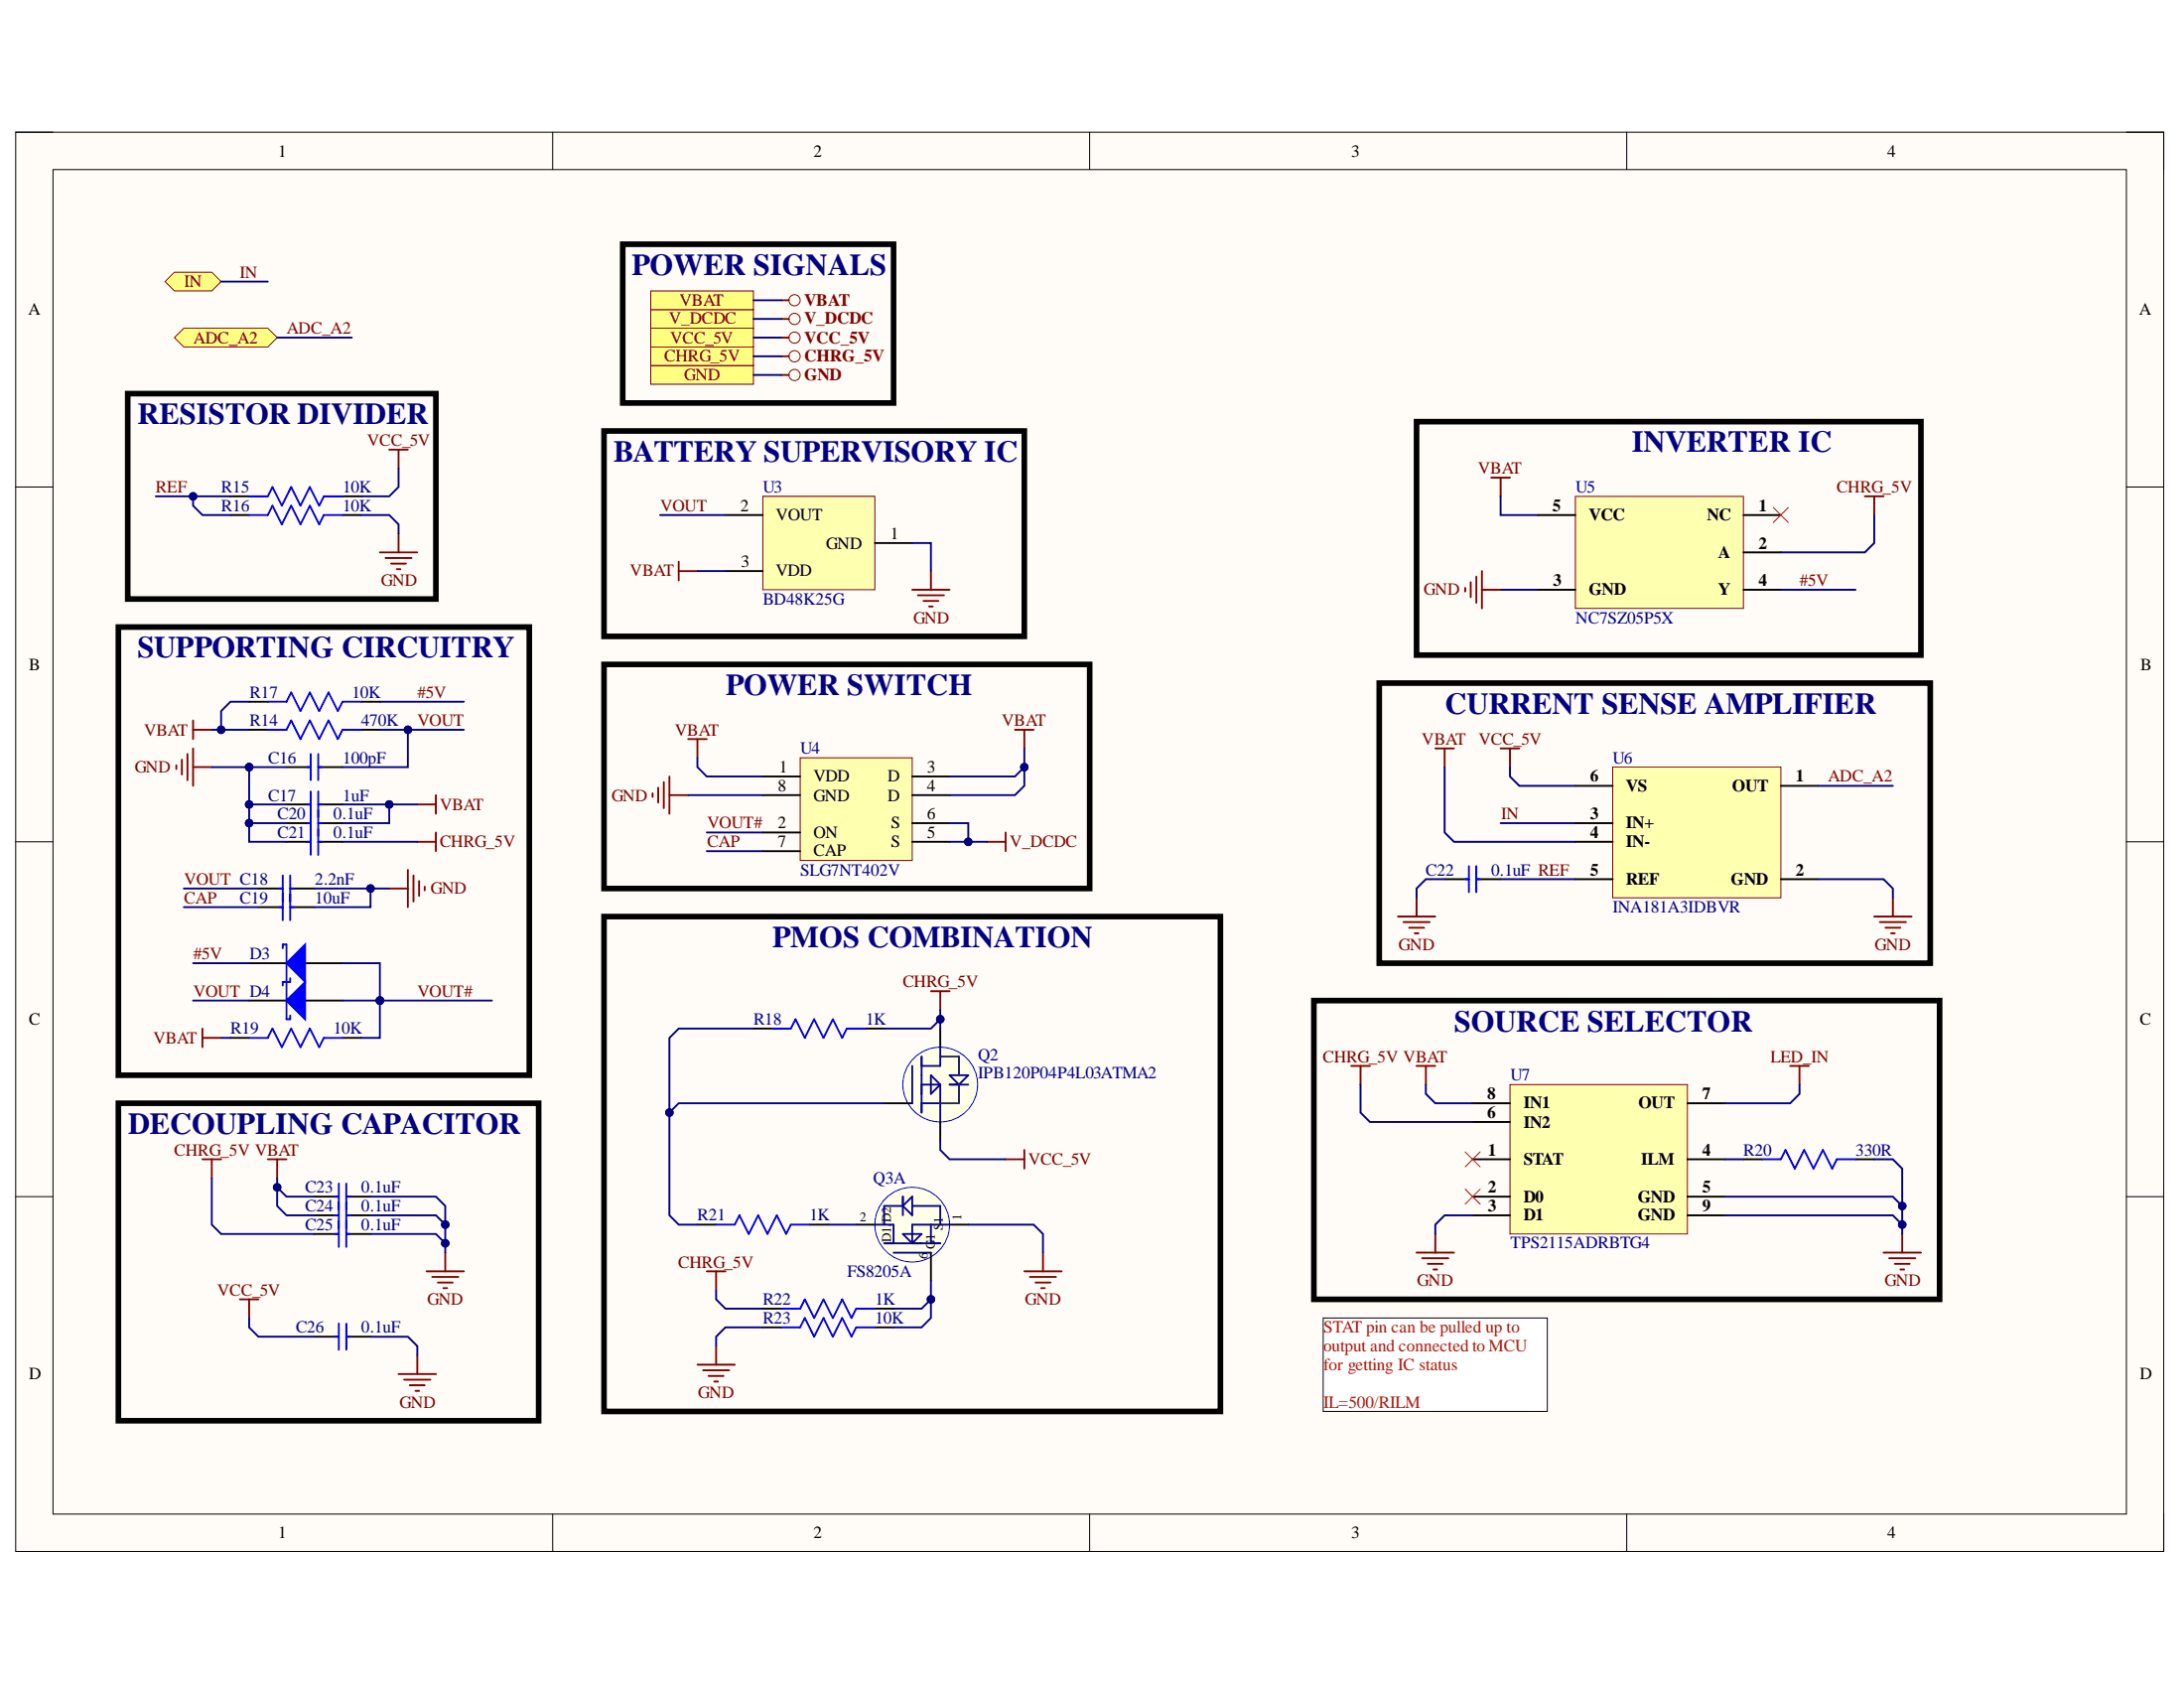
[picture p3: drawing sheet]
<svg xmlns="http://www.w3.org/2000/svg" width="279mm" height="216mm" viewBox="0 0 279 216" stroke-linecap="round" stroke-linejoin="round" font-family="sans-serif">
<path d="M2 16.9h274.8v181.5h-274.8z" fill-rule="evenodd" fill="#fffcf8"/>
<path d="M2 16.9h274.8v181.5h-274.8z" fill="none" stroke="#000" stroke-width=".13"/>
<path d="M6.8 21.7h265.2v172h-265.2z" fill-rule="evenodd" fill="#fffcf8"/>
<g fill="none" stroke="#000" stroke-width=".13">
<path d="M2 16.9h4.8M70.7 16.9v4.8M139.4 16.9v4.8M208.1 16.9v4.8M272 16.9h4.8v4.8M6.8 21.7h265.2v172h-265.2zM2 62.3h4.8M272 62.3h4.8M2 107.7h4.8M272 107.7h4.8M2 153.1h4.8M272 153.1h4.8"/>
<path d="M70.7 193.7v4.7M139.4 193.7v4.7M208.1 193.7v4.7M276.8 193.7v4.7"/>
</g>
<path d="M116.7 75.4h4.8M117.4 76.1h3.4M118.1 76.9h1.9M118.9 77.6h.4M119.1 73v2.4" fill="none" stroke="#800000" stroke-width=".24"/>
<path d="M77.3 55.1h53.7v26.3h-53.7z" fill="none" stroke="#000" stroke-width=".72"/>
<path d="M97.6 63.5h14.3v11.9h-14.3z" fill-rule="evenodd" fill="#ffffb0"/>
<path d="M97.6 63.5h14.3v11.9h-14.3z" fill="none" stroke="#800000" stroke-width=".13"/>
<path d="M92.8 65.9h4.8M92.8 73h4.8M111.9 69.5h4.8M31.9 93.3h2.4M36.7 98.1h3.1M40.7 98.1h3.1M46.2 93.3h2.4" fill="none" stroke="#000" stroke-width=".24"/>
<path d="M34.3 93.3h2.4l.5-1.2 1.2 2.4 1.2-2.4 1.2 2.4 1.2-2.4 1.2 2.4 .6-1.2h2.4M39.3 98.1h.5M39.8 96.4v3.4M40.7 96.4v3.4M40.7 98.1h.5" fill="none" stroke="#00f" stroke-width=".24"/>
<path d="M22.6 97.9v.5M23.3 97.2v1.9M24 96.4v3.4M24.7 92.1v2.4M24.7 95.7v4.8M24.7 93.3h2.4M24.7 98.1h2.4" fill="none" stroke="#800000" stroke-width=".24"/>
<path d="M77.3 85h62.1v28.6h-62.1z" fill="none" stroke="#000" stroke-width=".72"/>
<path d="M102.4 96.9h14.3v13.2h-14.3z" fill-rule="evenodd" fill="#ffffb0"/>
<path d="M102.4 96.9h14.3v13.2h-14.3z" fill="none" stroke="#800000" stroke-width=".13"/>
<g fill="none" stroke="#000" stroke-width=".24">
<path d="M97.6 99.3h4.8M116.7 99.3h4.8M33.1 113.6h3.1M33.1 116h3.1M36.7 102.9h3.1M37.1 113.6h3.1M37.1 116h3.1M40.7 102.9h3.1M97.6 106.5h4.8M97.6 101.7h4.8M97.6 108.9h4.8M116.7 107.7h4.8"/>
<path d="M116.7 101.7h4.8M116.7 105.3h4.8"/>
</g>
<path d="M85.6 99.3v4.8M49.8 113.6h2.4M52.2 111.3v4.7M52.9 112v3.3M53.6 112.7v1.9M54.3 113.4v.5M83.5 101.5v.4M84.2 100.7v2M84.9 100v3.4M85.6 101.7h2.4" fill="none" stroke="#800000" stroke-width=".24"/>
<path d="M35.7 113.6h.5M35.7 116h.5M36.2 112v5.7M37.1 112v5.7M37.1 113.6h.5M37.1 116h.5M39.3 102.9h.5M39.8 101.2v3.4M40.7 101.2v3.4M40.7 102.9h.5" fill="none" stroke="#00f" stroke-width=".24"/>
<path d="M201.5 63.5h21.5v14.3h-21.5z" fill-rule="evenodd" fill="#ffffb0"/>
<path d="M201.5 63.5h21.5v14.3h-21.5z" fill="none" stroke="#800000" stroke-width=".13"/>
<path d="M196.8 65.9h4.7M196.8 75.4h4.7M223 65.9h4.8M223 75.4h4.8M223 70.6h4.8M31.9 123.2h4.8M39 123.2h4.8" fill="none" stroke="#000" stroke-width=".24"/>
<path d="M181.2 53.9h64.5v29.9h-64.5z" fill="none" stroke="#000" stroke-width=".72"/>
<path d="M187.4 75.2v.5M188.1 74.5v1.9M188.9 73.8v3.3M189.6 73v4.8M189.6 75.4h2.4M190.8 61.1h2.4M192 61.1v2.4M238.6 63.5h2.4M239.8 63.5v2.4M126.3 107.7h2.4M128.7 106.5v2.4" fill="none" stroke="#800000" stroke-width=".24"/>
<path d="M226.9 64.9l1.9 1.9M228.8 64.9l-1.9 1.9" fill="none" stroke="#f00" stroke-width=".13"/>
<path d="M39 120.8v4.8l-2.3-2.4z" fill="#00f"/>
<path d="M36.2 121.3v-.5h.5v4.8h.4v-.5M39 120.8v4.8l-2.3-2.4z" fill="none" stroke="#00f" stroke-width=".24"/>
<path d="M31.9 128h4.8M39 128h4.8" fill="none" stroke="#000" stroke-width=".24"/>
<path d="M36.7 128l2.3-2.4v4.8z" fill="#00f"/>
<path d="M36.2 126.1v-.5h.5v4.8h.4v-.5M36.7 128l2.3-2.4v4.8z" fill="none" stroke="#00f" stroke-width=".24"/>
<path d="M25.9 131.6v2.3M25.9 132.7h2.4" fill="none" stroke="#800000" stroke-width=".24"/>
<circle cx="120.3" cy="138.7" r="4.8" fill="#ffffe8"/>
<circle cx="120.3" cy="138.7" r="4.8" fill="none" stroke="#00f" stroke-width=".13"/>
<path d="M120.3 131.6v2.3M113.1 141.1h3.6M120.3 143.5v2.4" fill="none" stroke="#000" stroke-width=".24"/>
<path d="M116.7 136.3v4.8M117.9 135.1v7.2M117.9 138.7h2.4M119.1 137.5l1.2 1.2-1.2 1.2zM120.3 133.9v2.4h-2.4M120.3 138.7v4.8M121.5 138.7h2.4M121.5 137.5h2.4l-1.2 1.2zM117.9 141.1h2.4" fill="none" stroke="#0c0087" stroke-width=".24"/>
<path d="M120.3 135.1h2.4v2.4M122.7 138.7v2.4h-2.4" fill="none" stroke="#20124d" stroke-width=".24"/>
<path d="M88 94.5h2.4M89.2 94.5v2.4M129.8 93.3h2.4M131 93.3v2.4M119.1 126.8h2.4M120.3 126.8v2.4M128.7 148.3h2.3M131 147.1v2.4" fill="none" stroke="#800000" stroke-width=".24"/>
<path d="M77.3 117.2h78.8v63.3h-78.8z" fill="none" stroke="#000" stroke-width=".72"/>
<circle cx="116.7" cy="156.6" r="4.8" fill="#ffffe8"/>
<circle cx="116.7" cy="156.6" r="4.8" fill="none" stroke="#00f" stroke-width=".13"/>
<path d="M96.4 131.6h2.4M110.7 131.6h2.4M89.2 156.6h2.4M103.6 156.6h2.3M109.5 156.6h2.4M121.5 156.6h2.4M97.6 167.4h2.4M97.6 169.8h2.4M111.9 167.4h2.4M111.9 169.8h2.4M119.1 160.2v3.6" fill="none" stroke="#000" stroke-width=".24"/>
<path d="M111.9 156.6h2.4v2.4M113.1 159h7.2M115.5 154.2l1.2-1.2v2.4zM115.5 153v2.4M115.5 154.2h-2.4v2.4M115.5 157.8h2.4l-1.2 1.2zM116.7 154.2h3.6v2.4M119.1 156.6v2.4M121.5 156.6h-4.8v2.4M114.3 160.2h4.8" fill="none" stroke="#0c0087" stroke-width=".24"/>
<g fill="none" stroke="#800000" stroke-width=".24">
<path d="M172.9 136.3h2.4M174.1 136.3v2.4M181.2 136.3h2.4M182.4 136.3v2.4M89.2 174.6h4.8M89.9 175.3h3.4M90.4 162.6h2.4M90.7 176h1.9M91.4 176.7h.5M91.6 162.6v2.4M91.6 172.2v2.4M131 162.6h4.8"/>
<path d="M131.8 163.3h3.3M132.5 164h1.9M133.2 164.8h.5M133.4 160.2v2.4"/>
</g>
<path d="M98.8 131.6h2.4l.6-1.2 1.2 2.3 1.2-2.3 1.2 2.3 1.1-2.3 1.2 2.3 .6-1.1h2.4M91.6 156.6h2.4l.6-1.2 1.2 2.4 1.2-2.4 1.2 2.4 1.2-2.4 1.2 2.4 .6-1.2h2.4M100 167.4h2.4l.6-1.2 1.2 2.4 1.2-2.4 1.1 2.4 1.2-2.4 1.2 2.4 .6-1.2h2.4M100 169.8h2.4l.6-1.2 1.2 2.4 1.2-2.4 1.1 2.4 1.2-2.4 1.2 2.4 .6-1.2h2.4" fill="none" stroke="#00f" stroke-width=".24"/>
<path d="M193.2 138.7h22.7v19.1h-22.7z" fill-rule="evenodd" fill="#ffffb0"/>
<path d="M193.2 138.7h22.7v19.1h-22.7z" fill="none" stroke="#800000" stroke-width=".13"/>
<g fill="none" stroke="#000" stroke-width=".24">
<path d="M40.2 153.1h3.1M44.3 153.1h3.1M188.4 148.3h4.8M188.4 153.1h4.8M188.4 155.4h4.8M188.4 143.5h4.8M188.4 141.1h4.8M215.9 148.3h4.8M215.9 153.1h4.8M215.9 155.4h4.8M215.9 141.1h4.8M223 148.3h2.4"/>
<path d="M237.4 148.3h2.4"/>
</g>
<g fill="none" stroke="#800000" stroke-width=".24">
<path d="M229 136.3h2.4M230.2 136.3v2.4M34.3 148.3h2.4M35.5 148.3v2.4M183.6 157.8v2.4M243.3 157.8v2.4M54.6 162.6h4.8M55.3 163.3h3.3M56 164h1.9M56.7 164.8h.5M57 160.2v2.4M181.2 160.2h4.8"/>
<path d="M181.9 160.9h3.4M182.7 161.7h1.9M183.4 162.4h.5M241 160.2h4.7M241.7 160.9h3.3M242.4 161.7h1.9M243.1 162.4h.5"/>
</g>
<path d="M42.9 153.1h.4M43.3 151.4v3.3M44.3 151.4v3.3M44.3 153.1h.5M225.4 148.3h2.4l.6-1.2 1.2 2.4 1.2-2.4 1.2 2.4 1.2-2.4 1.2 2.4 .6-1.2h2.4" fill="none" stroke="#00f" stroke-width=".24"/>
<path d="M168.1 128h80v38.2h-80zM15.1 141.1h53.8v40.6h-53.8z" fill="none" stroke="#000" stroke-width=".72"/>
<path d="M187.4 152.1l2 1.9M187.4 147.3l2 1.9M189.4 152.1l-2 1.9M189.4 147.3l-2 1.9" fill="none" stroke="#f00" stroke-width=".13"/>
<path d="M169.3 168.6h28.6v11.9h-28.6z" fill-rule="evenodd" fill="#fff"/>
<path d="M169.3 168.6h28.6v11.9h-28.6z" fill="none" stroke="#000" stroke-width=".13"/>
<path d="M176.4 87.4h70.5v35.8h-70.5z" fill="none" stroke="#000" stroke-width=".72"/>
<path d="M206.3 98.1h21.5v16.7h-21.5z" fill-rule="evenodd" fill="#ffffb0"/>
<path d="M206.3 98.1h21.5v16.7h-21.5z" fill="none" stroke="#800000" stroke-width=".13"/>
<g fill="none" stroke="#000" stroke-width=".24">
<path d="M29.5 63.5h2.4M29.5 65.9h2.4M43.8 63.5h2.4M43.8 65.9h2.4M184.8 112.5h3.1M188.9 112.5h3.1M201.5 100.5h4.8M201.5 112.5h4.8M201.5 105.3h4.8M201.5 107.7h4.8M227.8 100.5h4.8M227.8 112.5h4.8"/>
<path d="M29.5 132.7h2.4M43.8 132.7h2.4M40.2 171h3.1M44.3 171h3.1"/>
</g>
<g fill="none" stroke="#800000" stroke-width=".24">
<path d="M49.8 57.5h2.4M51 57.5v2.4M48.6 70.6h4.8M49.3 71.4h3.4M50 72.1h1.9M50.7 72.8h.5M51 68.3v2.3M183.6 95.7h2.4M184.8 95.7v2.4M192 95.7h2.4M193.2 95.7v2.4M178.8 117.2h4.8"/>
<path d="M179.6 117.9h3.3M180.3 118.7h1.9M181 119.4h.5M181.2 114.8v2.4M239.8 117.2h4.8M240.5 117.9h3.3M241.2 118.7h1.9M241.9 119.4h.5M242.2 114.8v2.4M30.7 166.2h2.4M31.9 166.2v2.4M51 175.7h4.8"/>
<path d="M51.7 176.5h3.4M52.4 177.2h1.9M53.1 177.9h.5M53.4 173.4v2.3"/>
</g>
<path d="M31.9 63.5h2.4l.6-1.2 1.2 2.4 1.1-2.4 1.2 2.4 1.2-2.4 1.2 2.4 .6-1.2h2.4M31.9 65.9h2.4l.6-1.2 1.2 2.4 1.1-2.4 1.2 2.4 1.2-2.4 1.2 2.4 .6-1.2h2.4M187.4 112.5h.5M187.9 110.8v3.3M188.9 110.8v3.3M188.9 112.5h.5M31.9 132.7h2.4l.6-1.1 1.2 2.3 1.1-2.3 1.2 2.3 1.2-2.3 1.2 2.3 .6-1.2h2.4M42.9 171h.4M43.3 169.3v3.3M44.3 171h.5M44.3 169.3v3.3" fill="none" stroke="#00f" stroke-width=".24"/>
<path d="M16.3 50.3h39.5v26.3h-39.5zM15.1 80.2h52.6v57.3h-52.6z" fill="none" stroke="#000" stroke-width=".72"/>
<path d="M23.5 42h10.8l1.2 1.2-1.2 1.2h-10.8l-1.2-1.2z" fill-rule="evenodd" fill="#ffff80"/>
<path d="M23.5 42h10.8l1.2 1.2-1.2 1.2h-10.8l-1.2-1.2z" fill="none" stroke="#800000" stroke-width=".13"/>
<path d="M86.8 71.8v2.4M86.8 73h2.4M53.4 102.9h2.4M53.4 107.7h2.4M55.8 101.7v2.4M55.8 106.5v2.4M25.9 148.3h2.4M27.1 148.3v2.4" fill="none" stroke="#800000" stroke-width=".24"/>
<path d="M31.9 89.8h2.4M46.2 89.8h2.4M36.7 105.3h3.1M36.7 107.7h3.1M40.7 105.3h3.1M40.7 107.7h3.1M40.2 157.8h3.1M40.2 155.4h3.1M44.3 157.8h3.1M44.3 155.4h3.1" fill="none" stroke="#000" stroke-width=".24"/>
<g fill="none" stroke="#00f" stroke-width=".24">
<path d="M34.3 89.8h2.4l.5-1.2 1.2 2.4 1.2-2.4 1.2 2.4 1.2-2.4 1.2 2.4 .6-1.2h2.4M39.3 105.3h.5M39.3 107.7h.5M39.8 103.6v5.7M40.7 103.6v5.7M40.7 105.3h.5M40.7 107.7h.5M42.9 157.8h.4M42.9 155.4h.4M43.3 153.8v5.7M44.3 153.8v5.7M44.3 157.8h.5"/>
<path d="M44.3 155.4h.5"/>
</g>
<path d="M21.1 36l1.2-1.2h4.8l1.2 1.2-1.2 1.2h-4.8z" fill-rule="evenodd" fill="#ffff80"/>
<path d="M21.1 36l1.2-1.2h4.8l1.2 1.2-1.2 1.2h-4.8z" fill="none" stroke="#800000" stroke-width=".13"/>
<path d="M83.2 46.8h13.2v2.4h-13.2z" fill-rule="evenodd" fill="#ffff80"/>
<g fill="none" stroke="#800000" stroke-width=".13">
<path d="M83.2 46.8h13.2v2.4h-13.2z"/>
<circle cx="101.6" cy="48" r=".72"/>
</g>
<path d="M100 48h.9" fill="none" stroke="#800000" stroke-width=".24"/>
<path d="M83.2 42h13.2v2.4h-13.2z" fill-rule="evenodd" fill="#ffff80"/>
<g fill="none" stroke="#800000" stroke-width=".13">
<path d="M83.2 42h13.2v2.4h-13.2z"/>
<circle cx="101.6" cy="43.2" r=".72"/>
</g>
<path d="M100 43.2h.9" fill="none" stroke="#800000" stroke-width=".24"/>
<path d="M79.7 31.2h34.6v20.3h-34.6z" fill="none" stroke="#000" stroke-width=".72"/>
<path d="M83.2 39.6h13.2v2.4h-13.2z" fill-rule="evenodd" fill="#ffff80"/>
<g fill="none" stroke="#800000" stroke-width=".13">
<path d="M83.2 39.6h13.2v2.4h-13.2z"/>
<circle cx="101.6" cy="40.8" r=".72"/>
</g>
<path d="M100 40.8h.9" fill="none" stroke="#800000" stroke-width=".24"/>
<path d="M83.2 44.4h13.2v2.4h-13.2z" fill-rule="evenodd" fill="#ffff80"/>
<g fill="none" stroke="#800000" stroke-width=".13">
<path d="M83.2 44.4h13.2v2.4h-13.2z"/>
<circle cx="101.6" cy="45.6" r=".72"/>
</g>
<path d="M100 45.6h.9" fill="none" stroke="#800000" stroke-width=".24"/>
<path d="M96.4 45.6h3.6M19.9 63.5h9.6" fill="none" stroke="#000080" stroke-width=".24"/>
<circle cx="24.7" cy="63.5" r=".48" fill="#000080"/>
<circle cx="24.7" cy="63.5" r=".48" fill="none" stroke="#000080" stroke-width=".13"/>
<path d="M24.7 63.5v1.2l1.2 1.2h3.6M23.5 116h9.6M23.5 113.6h9.6M24.7 128h7.2M24.7 123.2h7.2" fill="none" stroke="#000080" stroke-width=".24"/>
<circle cx="24.7" cy="63.5" r=".48" fill="#000080"/>
<circle cx="24.7" cy="63.5" r=".48" fill="none" stroke="#000080" stroke-width=".13"/>
<path d="M27.1 98.1h4.8M27.1 150.7v5.9l1.2 1.2h11.9" fill="none" stroke="#000080" stroke-width=".24"/>
<circle cx="31.9" cy="98.1" r=".48" fill="#000080"/>
<circle cx="31.9" cy="98.1" r=".48" fill="none" stroke="#000080" stroke-width=".13"/>
<path d="M27.1 93.3h4.8" fill="none" stroke="#000080" stroke-width=".24"/>
<circle cx="28.3" cy="93.3" r=".48" fill="#000080"/>
<circle cx="28.3" cy="93.3" r=".48" fill="none" stroke="#000080" stroke-width=".13"/>
<path d="M31.9 89.8h-2.4l-1.2 1.2v2.3M28.3 132.7h1.2" fill="none" stroke="#000080" stroke-width=".24"/>
<circle cx="28.3" cy="93.3" r=".48" fill="#000080"/>
<circle cx="28.3" cy="93.3" r=".48" fill="none" stroke="#000080" stroke-width=".13"/>
<path d="M28.3 36h6M31.9 98.1v9.6h4.8M31.9 168.6v1.2l1.2 1.2h7.1" fill="none" stroke="#000080" stroke-width=".24"/>
<circle cx="31.9" cy="98.1" r=".48" fill="#000080"/>
<circle cx="31.9" cy="98.1" r=".48" fill="none" stroke="#000080" stroke-width=".13"/>
<circle cx="31.9" cy="102.9" r=".48" fill="#000080"/>
<circle cx="31.9" cy="102.9" r=".48" fill="none" stroke="#000080" stroke-width=".13"/>
<circle cx="31.9" cy="105.3" r=".48" fill="#000080"/>
<circle cx="31.9" cy="105.3" r=".48" fill="none" stroke="#000080" stroke-width=".13"/>
<path d="M31.9 105.3h4.8" fill="none" stroke="#000080" stroke-width=".24"/>
<circle cx="31.9" cy="105.3" r=".48" fill="#000080"/>
<circle cx="31.9" cy="105.3" r=".48" fill="none" stroke="#000080" stroke-width=".13"/>
<path d="M31.9 102.9h4.8" fill="none" stroke="#000080" stroke-width=".24"/>
<circle cx="31.9" cy="102.9" r=".48" fill="#000080"/>
<circle cx="31.9" cy="102.9" r=".48" fill="none" stroke="#000080" stroke-width=".13"/>
<path d="M31.9 98.1h4.8" fill="none" stroke="#000080" stroke-width=".24"/>
<circle cx="31.9" cy="98.1" r=".48" fill="#000080"/>
<circle cx="31.9" cy="98.1" r=".48" fill="none" stroke="#000080" stroke-width=".13"/>
<path d="M35.5 151.9v2.3l1.2 1.2h3.5" fill="none" stroke="#000080" stroke-width=".24"/>
<circle cx="35.5" cy="151.9" r=".48" fill="#000080"/>
<circle cx="35.5" cy="151.9" r=".48" fill="none" stroke="#000080" stroke-width=".13"/>
<path d="M35.5 150.7v1.2l1.2 1.2h3.5" fill="none" stroke="#000080" stroke-width=".24"/>
<circle cx="35.5" cy="151.9" r=".48" fill="#000080"/>
<circle cx="35.5" cy="151.9" r=".48" fill="none" stroke="#000080" stroke-width=".13"/>
<path d="M35.5 43.2h9.5M47.4 113.6v2.4h-7.2" fill="none" stroke="#000080" stroke-width=".24"/>
<circle cx="47.4" cy="113.6" r=".48" fill="#000080"/>
<circle cx="47.4" cy="113.6" r=".48" fill="none" stroke="#000080" stroke-width=".13"/>
<path d="M40.2 113.6h9.6" fill="none" stroke="#000080" stroke-width=".24"/>
<circle cx="47.4" cy="113.6" r=".48" fill="#000080"/>
<circle cx="47.4" cy="113.6" r=".48" fill="none" stroke="#000080" stroke-width=".13"/>
<path d="M43.8 128h4.8" fill="none" stroke="#000080" stroke-width=".24"/>
<circle cx="48.6" cy="128" r=".48" fill="#000080"/>
<circle cx="48.6" cy="128" r=".48" fill="none" stroke="#000080" stroke-width=".13"/>
<path d="M43.8 123.2h4.8v4.8" fill="none" stroke="#000080" stroke-width=".24"/>
<circle cx="48.6" cy="128" r=".48" fill="#000080"/>
<circle cx="48.6" cy="128" r=".48" fill="none" stroke="#000080" stroke-width=".13"/>
<path d="M43.8 107.7h9.6M49.8 102.9v2.4h-6" fill="none" stroke="#000080" stroke-width=".24"/>
<circle cx="49.8" cy="102.9" r=".48" fill="#000080"/>
<circle cx="49.8" cy="102.9" r=".48" fill="none" stroke="#000080" stroke-width=".13"/>
<path d="M43.8 102.9h9.6" fill="none" stroke="#000080" stroke-width=".24"/>
<circle cx="49.8" cy="102.9" r=".48" fill="#000080"/>
<circle cx="49.8" cy="102.9" r=".48" fill="none" stroke="#000080" stroke-width=".13"/>
<path d="M52.2 93.3v4.8h-8.4" fill="none" stroke="#000080" stroke-width=".24"/>
<circle cx="52.2" cy="93.3" r=".48" fill="#000080"/>
<circle cx="52.2" cy="93.3" r=".48" fill="none" stroke="#000080" stroke-width=".13"/>
<path d="M48.6 128v4.7h-2.4" fill="none" stroke="#000080" stroke-width=".24"/>
<circle cx="48.6" cy="128" r=".48" fill="#000080"/>
<circle cx="48.6" cy="128" r=".48" fill="none" stroke="#000080" stroke-width=".13"/>
<path d="M51 59.9v2.4l-1.2 1.2h-3.6M46.2 65.9h3.6l1.2 1.2v1.2M47.4 157.8h8.4l1.2 1.2v1.2M47.4 171h4.8l1.2 1.2v1.2" fill="none" stroke="#000080" stroke-width=".24"/>
<circle cx="57" cy="159" r=".48" fill="#000080"/>
<circle cx="57" cy="159" r=".48" fill="none" stroke="#000080" stroke-width=".13"/>
<path d="M47.4 155.4h8.4l1.2 1.2v2.4" fill="none" stroke="#000080" stroke-width=".24"/>
<circle cx="57" cy="156.6" r=".48" fill="#000080"/>
<circle cx="57" cy="156.6" r=".48" fill="none" stroke="#000080" stroke-width=".13"/>
<circle cx="57" cy="159" r=".48" fill="#000080"/>
<circle cx="57" cy="159" r=".48" fill="none" stroke="#000080" stroke-width=".13"/>
<path d="M47.4 153.1h8.4l1.2 1.1v2.4" fill="none" stroke="#000080" stroke-width=".24"/>
<circle cx="57" cy="156.6" r=".48" fill="#000080"/>
<circle cx="57" cy="156.6" r=".48" fill="none" stroke="#000080" stroke-width=".13"/>
<path d="M48.6 128h14.3" fill="none" stroke="#000080" stroke-width=".24"/>
<circle cx="48.6" cy="128" r=".48" fill="#000080"/>
<circle cx="48.6" cy="128" r=".48" fill="none" stroke="#000080" stroke-width=".13"/>
<path d="M48.6 93.3h10.8" fill="none" stroke="#000080" stroke-width=".24"/>
<circle cx="52.2" cy="93.3" r=".48" fill="#000080"/>
<circle cx="52.2" cy="93.3" r=".48" fill="none" stroke="#000080" stroke-width=".13"/>
<path d="M84.4 65.9h8.4M48.6 89.8h10.8M113.1 141.1h-26.3l-1.2 1.2v13.1l1.2 1.2h2.4" fill="none" stroke="#000080" stroke-width=".24"/>
<circle cx="85.6" cy="142.3" r=".48" fill="#000080"/>
<circle cx="85.6" cy="142.3" r=".48" fill="none" stroke="#000080" stroke-width=".13"/>
<path d="M96.4 131.6h-9.6l-1.2 1.1v9.6" fill="none" stroke="#000080" stroke-width=".24"/>
<circle cx="85.6" cy="142.3" r=".48" fill="#000080"/>
<circle cx="85.6" cy="142.3" r=".48" fill="none" stroke="#000080" stroke-width=".13"/>
<path d="M96.4 48h3.6M96.4 43.2h3.6M96.4 40.8h3.6M89.2 73h3.6M89.2 96.9v1.2l1.2 1.2h7.2M88 101.7h9.6M90.4 108.9h7.2M90.4 106.5h7.2M120.3 130.4l-1.2 1.2h-6M105.9 156.6h3.6M91.6 165v1.2l1.2 1.2h4.8M97.6 169.8h-4.8l-1.2 1.2v1.2" fill="none" stroke="#000080" stroke-width=".24"/>
<circle cx="120.3" cy="130.4" r=".48" fill="#000080"/>
<circle cx="120.3" cy="130.4" r=".48" fill="none" stroke="#000080" stroke-width=".13"/>
<path d="M119.1 166.2v2.4l-1.2 1.2h-3.6" fill="none" stroke="#000080" stroke-width=".24"/>
<circle cx="119.1" cy="166.2" r=".48" fill="#000080"/>
<circle cx="119.1" cy="166.2" r=".48" fill="none" stroke="#000080" stroke-width=".13"/>
<path d="M119.1 163.8v2.4l-1.2 1.2h-3.6" fill="none" stroke="#000080" stroke-width=".24"/>
<circle cx="119.1" cy="166.2" r=".48" fill="#000080"/>
<circle cx="119.1" cy="166.2" r=".48" fill="none" stroke="#000080" stroke-width=".13"/>
<path d="M116.7 69.5h2.4v3.5M121.5 105.3h2.4v2.4h-2.4M120.3 145.9v1.2l1.2 1.2h7.2" fill="none" stroke="#000080" stroke-width=".24"/>
<circle cx="123.9" cy="107.7" r=".48" fill="#000080"/>
<circle cx="123.9" cy="107.7" r=".48" fill="none" stroke="#000080" stroke-width=".13"/>
<path d="M131 98.1v2.4l-1.2 1.2h-8.3" fill="none" stroke="#000080" stroke-width=".24"/>
<circle cx="131" cy="98.1" r=".48" fill="#000080"/>
<circle cx="131" cy="98.1" r=".48" fill="none" stroke="#000080" stroke-width=".13"/>
<path d="M131 95.7v2.4l-1.2 1.2h-8.3" fill="none" stroke="#000080" stroke-width=".24"/>
<circle cx="131" cy="98.1" r=".48" fill="#000080"/>
<circle cx="131" cy="98.1" r=".48" fill="none" stroke="#000080" stroke-width=".13"/>
<path d="M123.9 107.7h2.4M123.9 156.6h8.3l1.2 1.2v2.4" fill="none" stroke="#000080" stroke-width=".24"/>
<circle cx="123.9" cy="107.7" r=".48" fill="#000080"/>
<circle cx="123.9" cy="107.7" r=".48" fill="none" stroke="#000080" stroke-width=".13"/>
<path d="M192 63.5v2.4h4.8M192 75.4h4.8M184.8 98.1v8.4l1.2 1.2h15.5M193.2 98.1v1.2l1.2 1.2h7.1M184.8 112.5h-2.4l-1.2 1.1v1.2M192 112.5h9.5M192 105.3h9.5M174.1 138.7v3.6l1.2 1.2h13.1M182.4 138.7v1.2l1.2 1.2h4.8M188.4 155.4h-3.6l-1.2 1.2v1.2M220.7 155.4h21.5l1.1 1.2" fill="none" stroke="#000080" stroke-width=".24"/>
<circle cx="243.4" cy="156.6" r=".48" fill="#000080"/>
<circle cx="243.4" cy="156.6" r=".48" fill="none" stroke="#000080" stroke-width=".13"/>
<path d="M220.7 153.1h21.5l1.1 1.2v3.5" fill="none" stroke="#000080" stroke-width=".24"/>
<circle cx="243.4" cy="156.6" r=".48" fill="#000080"/>
<circle cx="243.4" cy="156.6" r=".48" fill="none" stroke="#000080" stroke-width=".13"/>
<circle cx="243.4" cy="154.3" r=".48" fill="#000080"/>
<circle cx="243.4" cy="154.3" r=".48" fill="none" stroke="#000080" stroke-width=".13"/>
<path d="M227.8 75.4h9.6M239.8 65.9v3.6l-1.2 1.1h-10.8M232.6 112.5h8.4l1.2 1.1v1.2M232.6 100.5h9.6M230.2 138.7v1.2l-1.2 1.2h-8.3M220.7 148.3h2.3M239.8 148.3h2.4l1.1 1.2v4.8" fill="none" stroke="#000080" stroke-width=".24"/>
<circle cx="243.4" cy="154.3" r=".48" fill="#000080"/>
<circle cx="243.4" cy="154.3" r=".48" fill="none" stroke="#000080" stroke-width=".13"/>
<path d="M120.3 129.2v2.4" fill="none" stroke="#000080" stroke-width=".24"/>
<circle cx="120.3" cy="130.4" r=".48" fill="#000080"/>
<circle cx="120.3" cy="130.4" r=".48" fill="none" stroke="#000080" stroke-width=".13"/>
<path d="M83.2 37.2h13.2v2.4h-13.2z" fill-rule="evenodd" fill="#ffff80"/>
<g fill="none" stroke="#800000" stroke-width=".13">
<path d="M83.2 37.2h13.2v2.4h-13.2z"/>
<circle cx="101.6" cy="38.4" r=".72"/>
</g>
<path d="M100 38.4h.9" fill="none" stroke="#800000" stroke-width=".24"/>
<path d="M96.4 38.4h3.6" fill="none" stroke="#000080" stroke-width=".24"/>
<g font-size="3.9" fill="#000080">
<text x="80.9" y="35.1">POWER SIGNALS</text>
<text x="17.6" y="54.2">RESISTOR DIVIDER</text>
<text x="78.5" y="59">BATTERY SUPERVISORY IC</text>
<text x="208.8" y="57.8">INVERTER IC</text>
<text x="17.6" y="84.1">SUPPORTING CIRCUITRY</text>
<text x="92.8" y="88.9">POWER SWITCH</text>
<text x="184.9" y="91.3">CURRENT SENSE AMPLIFIER</text>
<text x="98.8" y="121.1">PMOS COMBINATION</text>
<text x="186" y="131.9">SOURCE SELECTOR</text>
<text x="16.4" y="145">DECOUPLING CAPACITOR</text>
</g>
<g font-size="2.2">
<text x="35.6" y="20">1</text>
<text x="104.1" y="20">2</text>
<text x="172.9" y="20">3</text>
<text x="241.5" y="20">4</text>
<text x="3.6" y="40.3">A</text>
<text x="273.6" y="40.3">A</text>
<text x="94.7" y="65.4">2</text>
<text x="198.6" y="65.4">5</text>
<text x="225" y="65.4">1</text>
<text x="99.3" y="66.5">VOUT</text>
<text x="105.7" y="70.2">GND</text>
<text x="113.9" y="69">1</text>
<text x="203.3" y="66.5">VCC</text>
<text x="218.4" y="66.5">NC</text>
<text x="219.8" y="71.4">A</text>
<text x="225" y="70.2">2</text>
<text x="94.8" y="72.5">3</text>
<text x="99.3" y="73.7">VDD</text>
<text x="198.7" y="74.9">3</text>
<text x="203.3" y="76.1">GND</text>
<text x="219.8" y="76.1">Y</text>
<text x="225" y="74.9">4</text>
<text x="3.7" y="85.7">B</text>
<text x="273.8" y="85.7">B</text>
<text x="99.5" y="101.2">8</text>
<text x="99.7" y="98.8">1</text>
<text x="104.1" y="100">VDD</text>
<text x="113.5" y="100">D</text>
<text x="118.6" y="98.8">3</text>
<text x="118.6" y="101.2">4</text>
<text x="203.4" y="100">6</text>
<text x="208" y="101.2">VS</text>
<text x="221.6" y="101.2">OUT</text>
<text x="229.7" y="100">1</text>
<text x="99.5" y="106">2</text>
<text x="104.1" y="107.2">ON</text>
<text x="104.1" y="102.4">GND</text>
<text x="113.5" y="102.4">D</text>
<text x="114" y="106">S</text>
<text x="118.6" y="107.2">5</text>
<text x="118.6" y="104.8">6</text>
<text x="203.4" y="104.8">3</text>
<text x="203.4" y="107.2">4</text>
<text x="208" y="106">IN+</text>
<text x="99.5" y="108.3">7</text>
<text x="104.1" y="109.5">CAP</text>
<text x="114" y="108.3">S</text>
<text x="203.4" y="112">5</text>
<text x="208" y="108.3">IN-</text>
<text x="208" y="113.2">REF</text>
<text x="221.4" y="113.2">GND</text>
<text x="229.7" y="112">2</text>
<text x="3.7" y="131.1">C</text>
<text x="273.7" y="131.1">C</text>
<text x="190.3" y="143">6</text>
<text x="190.3" y="140.6">8</text>
<text x="194.9" y="141.8">IN1</text>
<text x="209.6" y="141.8">OUT</text>
<text x="217.8" y="140.6">7</text>
<text x="190.3" y="147.8">1</text>
<text x="194.9" y="149">STAT</text>
<text x="194.9" y="144.2">IN2</text>
<text x="209.9" y="149">ILM</text>
<text x="217.8" y="147.8">4</text>
<text x="190.3" y="152.5">2</text>
<text x="190.3" y="155">3</text>
<text x="194.9" y="153.8">D0</text>
<text x="209.5" y="153.8">GND</text>
<text x="217.8" y="152.5">5</text>
<text x="217.8" y="155">9</text>
<text x="194.9" y="156.1">D1</text>
<text x="209.5" y="156.1">GND</text>
<text x="3.7" y="176.4">D</text>
<text x="273.7" y="176.4">D</text>
<text x="35.6" y="196.8">1</text>
<text x="104.1" y="196.8">2</text>
<text x="172.9" y="196.8">3</text>
<text x="241.5" y="196.8">4</text>
</g>
<g font-size="2.2" fill="#800000">
<text x="30.7" y="35.6">IN</text>
<text x="23.6" y="36.7">IN</text>
<text x="85.6" y="41.5">V_DCDC</text>
<text x="86.9" y="39.1">VBAT</text>
<text x="102.9" y="41.5">V_DCDC</text>
<text x="102.9" y="39.1">VBAT</text>
<text x="24.8" y="43.9">ADC_A2</text>
<text x="36.7" y="42.6">ADC_A2</text>
<text x="85" y="46.3">CHRG_5V</text>
<text x="85.8" y="43.9">VCC_5V</text>
<text x="102.9" y="43.9">VCC_5V</text>
<text x="102.9" y="46.3">CHRG_5V</text>
<text x="87.5" y="48.6">GND</text>
<text x="102.9" y="48.6">GND</text>
<text x="47" y="57">VCC_5V</text>
<text x="19.9" y="63">REF</text>
<text x="84.5" y="65.4">VOUT</text>
<text x="189.1" y="60.6">VBAT</text>
<text x="235" y="63">CHRG_5V</text>
<text x="48.7" y="74.9">GND</text>
<text x="80.6" y="73.7">VBAT</text>
<text x="182.2" y="76.1">GND</text>
<text x="230.2" y="74.9">#5V</text>
<text x="116.8" y="79.7">GND</text>
<text x="53.4" y="89.3">#5V</text>
<text x="18.4" y="94.1">VBAT</text>
<text x="53.4" y="92.8">VOUT</text>
<text x="86.3" y="94.1">VBAT</text>
<text x="128.2" y="92.8">VBAT</text>
<text x="181.9" y="95.3">VBAT</text>
<text x="189.2" y="95.3">VCC_5V</text>
<text x="17.2" y="98.8">GND</text>
<text x="233.9" y="100">ADC_A2</text>
<text x="56.3" y="103.6">VBAT</text>
<text x="78.2" y="102.4">GND</text>
<text x="90.5" y="106">VOUT#</text>
<text x="192" y="104.8">IN</text>
<text x="23.6" y="113.2">VOUT C18</text>
<text x="56.3" y="108.3">CHRG_5V</text>
<text x="90.5" y="108.3">CAP</text>
<text x="129.2" y="108.3">V_DCDC</text>
<text x="23.6" y="115.5">CAP</text>
<text x="55.1" y="114.3">GND</text>
<text x="24.8" y="122.7">#5V</text>
<text x="178.9" y="121.5">GND</text>
<text x="239.9" y="121.5">GND</text>
<text x="24.8" y="127.5">VOUT D4</text>
<text x="53.4" y="127.5">VOUT#</text>
<text x="115.5" y="126.2">CHRG_5V</text>
<text x="19.6" y="133.4">VBAT</text>
<text x="169.2" y="135.9">CHRG_5V VBAT</text>
<text x="226.5" y="135.9">LED_IN</text>
<text x="22.3" y="147.8">CHRG_5V VBAT</text>
<text x="131.5" y="149">VCC_5V</text>
<text x="27.8" y="165.7">VCC_5V</text>
<text x="54.7" y="166.9">GND</text>
<text x="86.8" y="162.1">CHRG_5V</text>
<text x="131.1" y="166.9">GND</text>
<text x="181.3" y="164.5">GND</text>
<text x="241.1" y="164.5">GND</text>
<text x="89.3" y="178.9">GND</text>
<text x="51.1" y="180">GND</text>
</g>
<g font-size="2.2" fill="#000080">
<text x="28.3" y="63">R15</text>
<text x="28.3" y="65.4">R16</text>
<text x="43.8" y="63">10K</text>
<text x="43.8" y="65.4">10K</text>
<text x="97.6" y="63">U3</text>
<text x="201.6" y="63">U5</text>
<text x="97.6" y="77.4">BD48K25G</text>
<text x="201.6" y="79.7">NC7SZ05P5X</text>
<text x="31.9" y="89.3">R17</text>
<text x="45" y="89.3">10K</text>
<text x="31.9" y="92.8">R14</text>
<text x="46.2" y="92.8">470K</text>
<text x="34.3" y="97.6">C16</text>
<text x="43.8" y="97.6">100pF</text>
<text x="102.4" y="96.4">U4</text>
<text x="206.3" y="97.6">U6</text>
<text x="34.3" y="102.4">C17</text>
<text x="35.5" y="104.8">C20</text>
<text x="35.5" y="107.2">C21</text>
<text x="42.7" y="104.8">0.1uF</text>
<text x="42.7" y="107.2">0.1uF</text>
<text x="43.8" y="102.4">1uF</text>
<text x="40.3" y="113.2">2.2nF</text>
<text x="102.4" y="112">SLG7NT402V</text>
<text x="182.4" y="112">C22</text>
<text x="190.8" y="112">0.1uF REF</text>
<text x="30.7" y="115.5">C19</text>
<text x="40.3" y="115.5">10uF</text>
<text x="206.3" y="116.7">INA181A3IDBVR</text>
<text x="31.9" y="122.7">D3</text>
<text x="96.4" y="131.1">R18</text>
<text x="110.8" y="131.1">1K</text>
<text x="29.5" y="132.2">R19</text>
<text x="42.7" y="132.2">10K</text>
<text x="125.1" y="135.6">Q2</text>
<text x="125.1" y="138">IPB120P04P4L03ATMA2</text>
<text x="193.2" y="138.2">U7</text>
<text x="223" y="147.8">R20</text>
<text x="237.4" y="147.8">330R</text>
<text x="39" y="152.5">C23</text>
<text x="39" y="155">C24</text>
<text x="46.2" y="152.5">0.1uF</text>
<text x="46.2" y="155">0.1uF</text>
<text x="111.7" y="151.3">Q3A</text>
<text x="39" y="157.3">C25</text>
<text x="46.2" y="157.3">0.1uF</text>
<text x="89.2" y="156.1">R21</text>
<text x="103.6" y="156.1">1K</text>
<text x="193.2" y="159.7">TPS2115ADRBTG4</text>
<text x="97.6" y="166.9">R22</text>
<text x="108.4" y="163.3">FS8205A</text>
<text x="111.9" y="166.9">1K</text>
<text x="37.8" y="170.5">C26</text>
<text x="46.2" y="170.5">0.1uF</text>
<text x="97.6" y="169.2">R23</text>
<text x="111.9" y="169.2">10K</text>
</g>
<g font-size="2.2" fill="#f00">
<text x="169.3" y="170.5">STAT pin can be pulled up to</text>
<text x="169.3" y="172.9">output and connected to MCU</text>
<text x="169.3" y="175.2">for getting IC status</text>
<text x="169.3" y="180">IL=500/RILM</text>
</g>
<g font-size="1.7">
<text x="110" y="156.2">2</text>
<text x="114" y="158.9" transform="rotate(-90 114 158.9)">D1/</text>
<text x="114" y="156.4" transform="rotate(-90 114 156.4)">D2</text>
<text x="118.7" y="161" transform="rotate(-90 118.7 161)">6</text>
<text x="119.6" y="159.8" transform="rotate(-90 119.6 159.8)">G</text>
<text x="119.6" y="158.6" transform="rotate(-90 119.6 158.6)">1</text>
<text x="120.6" y="157.4" transform="rotate(-90 120.6 157.4)">S</text>
<text x="120.6" y="156.5" transform="rotate(-90 120.6 156.5)">1</text>
<text x="123" y="156.1" transform="rotate(-90 123 156.1)">1</text>
</g>
</svg>
